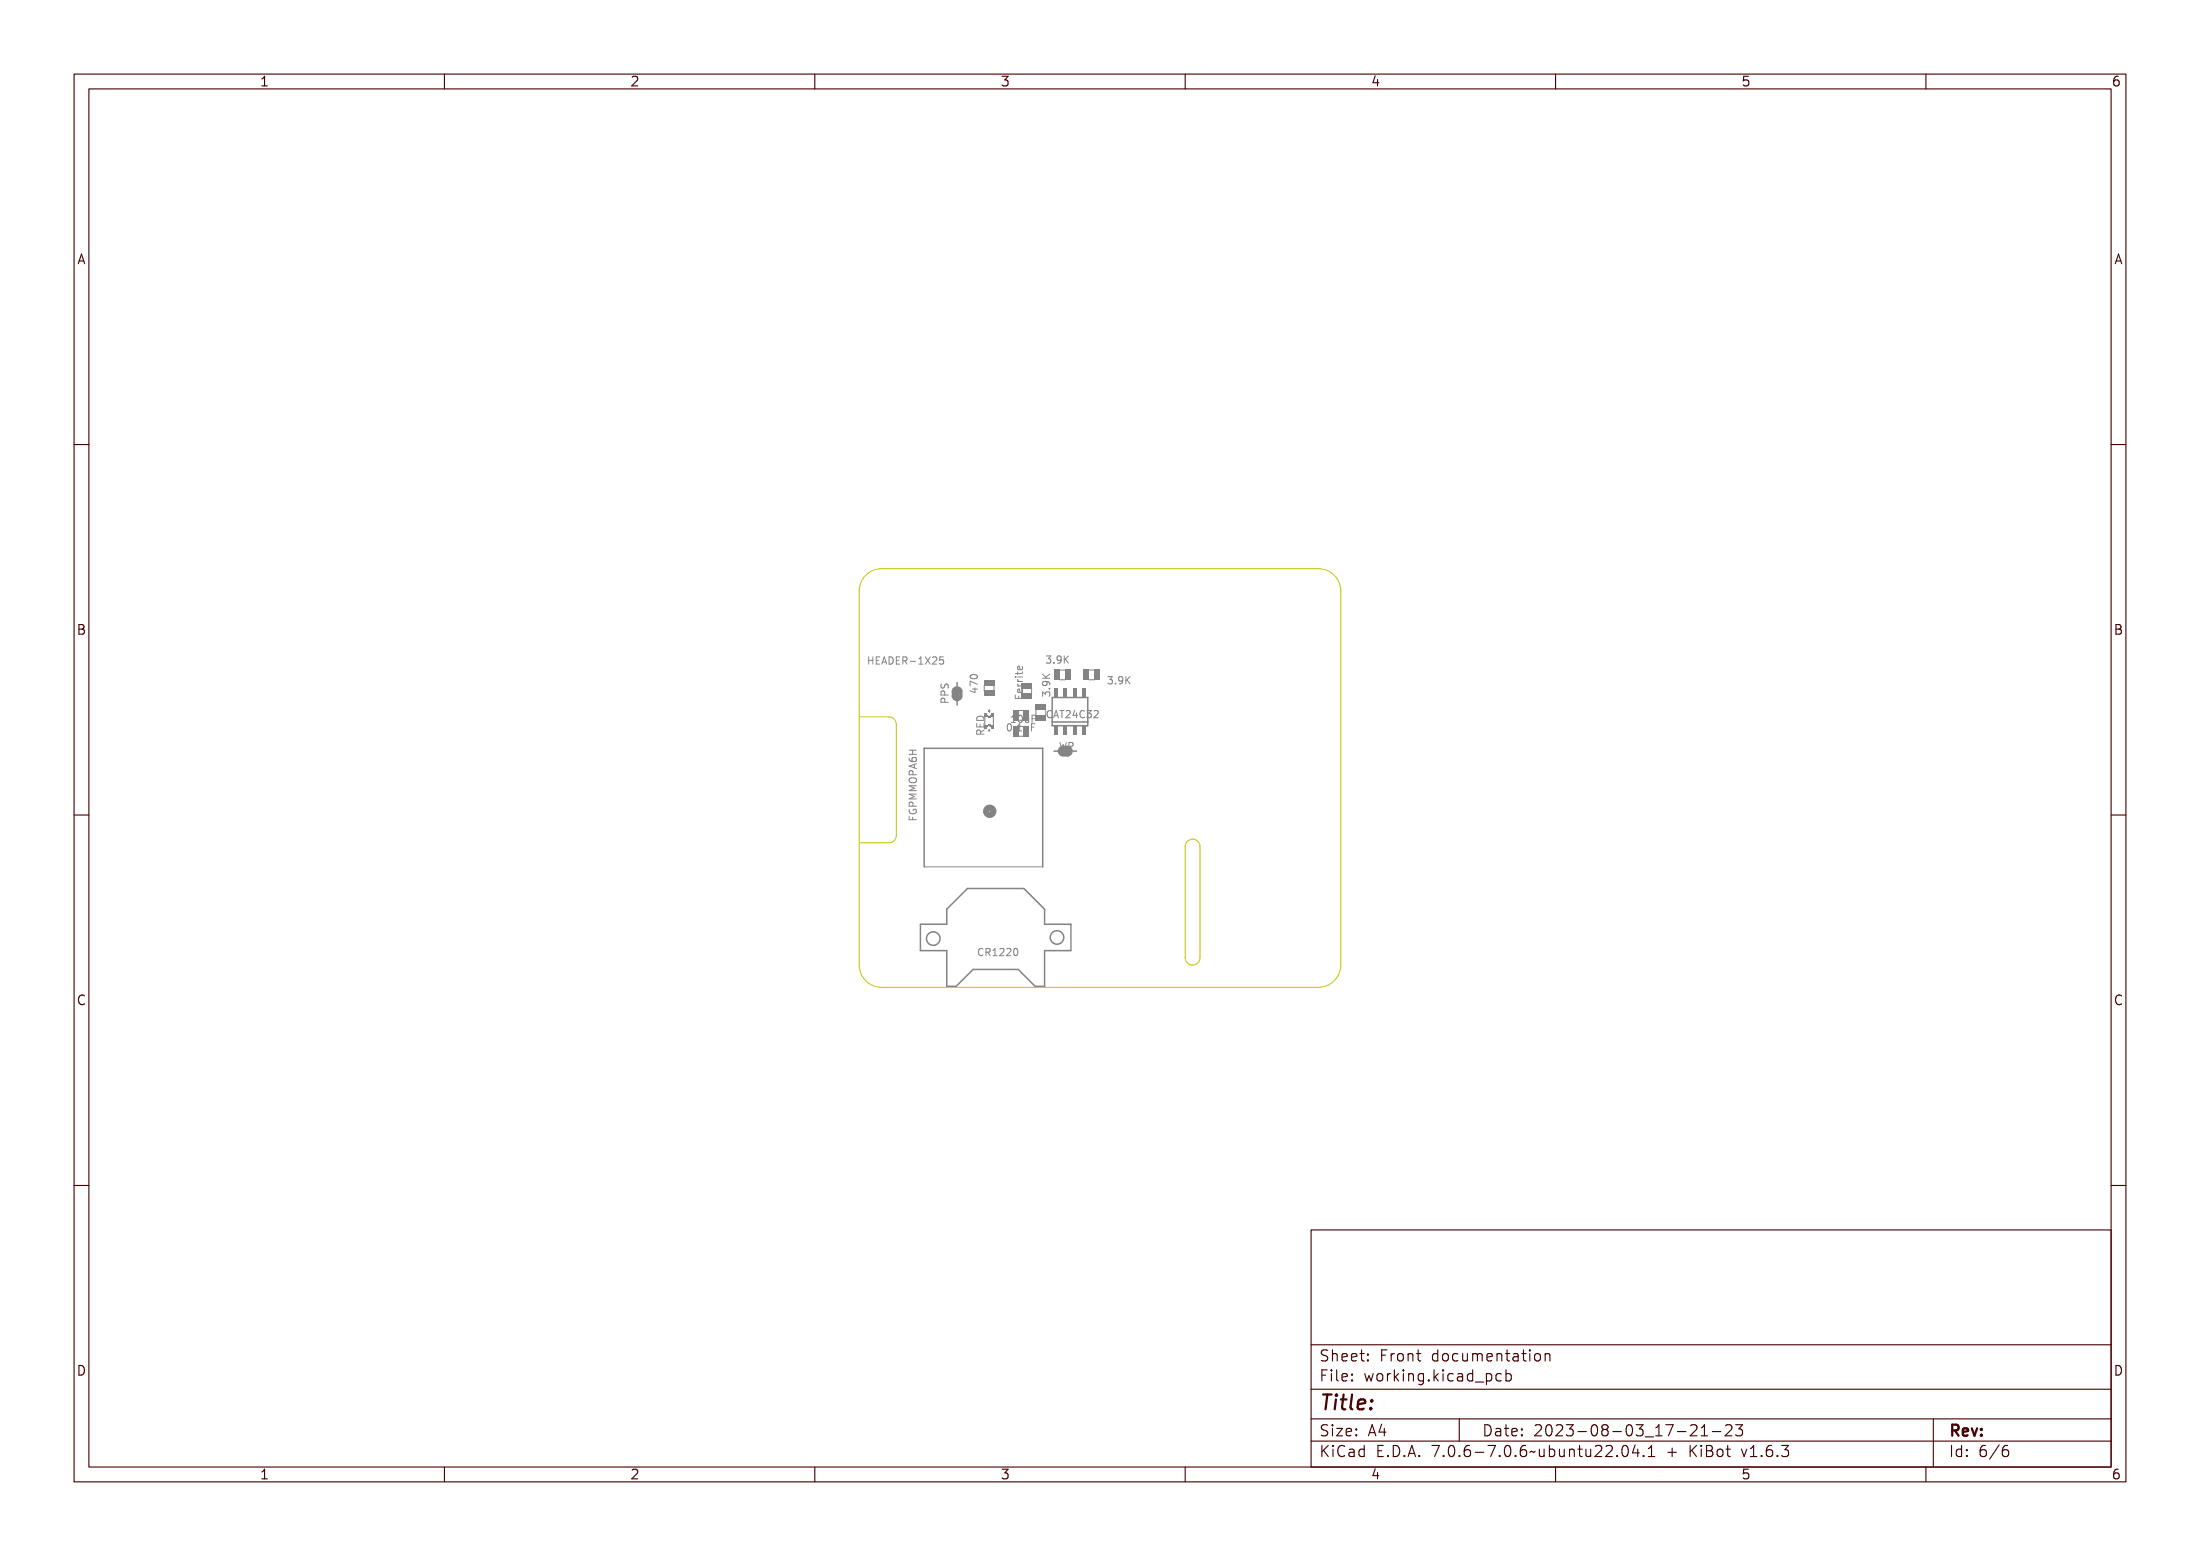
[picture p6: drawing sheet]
<svg xmlns="http://www.w3.org/2000/svg" width="297mm" height="210mm" viewBox="0 0 297 210" stroke-linecap="round" stroke-linejoin="round" font-family="sans-serif">
<g fill="none" stroke="#848484" stroke-width=".14">
<path d="M117.1 88.7h.1v.4h.4v-.4h.1v1h-.1v-.5h-.4v.5h-.1zM117.9 88.7h.6v.1h-.4v.3h.4v.1h-.4v.4h.4v.1h-.6zM118.9 88.7h.2l.2 1h-.1l-.1-.3h-.3l-.1 .3h-.1zM119 88.8l.1 .5h-.3zM119.5 88.7a.49 .49 0 0 1 .6 .5 .49 .49 0 0 1-.6 .5zM119.6 88.8a.37 .37 0 0 1 .3 .4 .37 .37 0 0 1-.3 .4zM120.3 88.7h.5v.1h-.4v.3h.4v.1h-.4v.4h.5v.1h-.6zM121 88.7h.3a.26 .26 0 0 1 .3 .2 .26 .26 0 0 1-.2 .3l.3 .5h-.1l-.2-.4h-.1h-.1v.4h-.2zM121.2 88.8h.1a.17 .17 0 0 1 .2 .2 .17 .17 0 0 1-.2 .2h-.1zM122 89.3h.3v.1h-.3zM122.7 88.8l.3-.1v.9h.2v.1h-.5v-.1h.2v-.8l-.2 .1zM123.4 88.7h.1l.2 .4 .2-.4h.2l-.3 .5 .3 .5h-.2l-.2-.4-.3 .4h-.1l.3-.5z"/>
<path d="M124.2 88.8a.34 .34 0 0 1 .5 0 .34 .34 0 0 1-.2 .5l-.2 .3h.5v.1h-.6l.2-.4a.27 .27 0 0 0 .2-.2 .27 .27 0 0 0-.2-.3l-.2 .1zM125 88.7h.5v.1h-.4v.3a.35 .35 0 0 1 .4 .4 .35 .35 0 0 1-.5 .2v-.2a.25 .25 0 0 0 .3 .1 .25 .25 0 0 0 .1-.4 .25 .25 0 0 0-.4 0zM125.9 88.7h.4l.2 .2-.6 .7h.6M127.1 92.2h.2a.2 .2 0 0 0-.1 .3 .2 .2 0 0 0 .3 .1 .33 .33 0 0 1 .4-.4 .33 .33 0 0 1 .1 .5l-.1 .1a.22 .22 0 0 0 .1-.3 .22 .22 0 0 0-.3-.1 .32 .32 0 0 1-.4 .4 .32 .32 0 0 1-.2-.6zM127.2 93.8l.2-.1a.33 .33 0 0 1 .3 .5h.3v.1h-.9zM127.2 93l.2-.1a.32 .32 0 0 1 .3 .5h.3v.1h-.9zM127.2 93.9h.3l.1 .3h-.4zM127.2 93.1h.3l.1 .3h-.4zM127.3 88.7h-.4l-.1 .4 .2-.1 .3 .1 .1 .1-.1 .3-.1 .1-.4-.1M131 92.6h.7v-.1h.1v.1h.2v.1h-.2v.4h-.2l-.6-.4zM131 91.7l1 .4v.1l-.9-.3v.4h-.1zM131.1 91l.4-.1a.38 .38 0 0 1 .5 .3 .55 .55 0 0 1-.5 .3 .55 .55 0 0 1-.5-.3z"/>
<path d="M131.1 91.1h.6l.2 .1a.52 .52 0 0 1-.8 0zM131.2 92.7h.5v.3zM131.9 97.9h.1v.4h.3v-.4h.1v.4h.4v-.4h.1v.5h-1zM132 98.7h.3l.1 .2 .5-.3v.1l-.4 .2v.1v.1h.4v.2h-1zM132 97.2a.51 .51 0 0 1 .6-.1 .51 .51 0 0 1 .3 .6h-1zM132.1 98.8h.2l.1 .3h-.4zM132.1 97.3l.5-.1 .1 .2 .1 .2h-.8zM136.1 97.8a.28 .28 0 0 1 .3-.1 .28 .28 0 0 1 .2 .3l.1 .2a.38 .38 0 0 1-.4 .5 .56 .56 0 0 1-.2-.9zM136.3 97.9v-.1a.51 .51 0 0 1 0 .8l-.1-.2zM136.5 96.6h.3v.8h.2v.1h-.5v-.1h.2v-.7l-.2 .1zM137.1 98.5h.1v.2h-.1zM137.1 90.9h.1v.1h-.1z"/>
<path d="M137.1 93.8h.1v.4h.3v-.3h.1v.3h.5v.2h-1zM137.3 96.7a.28 .28 0 0 1 .3-.1 .28 .28 0 0 1 .2 .3v.2a.38 .38 0 0 1-.3 .5 .56 .56 0 0 1-.2-.9zM137.4 90.9h.6v-.2h.1v.6h-.1v-.3h-.5v.2h-.1zM137.4 89.9h.1v.3h.4l.1-.3h.1v.3l-.1 .1h-.5v.2h-.1v-.2h-.2v-.1h.2zM137.4 92.2h.1a.24 .24 0 0 0 0 .3 .24 .24 0 0 0 .2 .1h.4v.1h-.7v-.1h.1l-.1-.2zM137.4 91.4h.1a.24 .24 0 0 0 0 .3 .24 .24 0 0 0 .2 .1h.4v.1h-.7v-.1h.1l-.1-.1zM137.4 96.7h.1a.51 .51 0 0 1 0 .8l-.2-.3zM137.4 93.1l.4-.1v.5a.28 .28 0 0 0 .2-.1 .28 .28 0 0 0-.1-.4 .32 .32 0 0 1 .2 .4 .32 .32 0 0 1-.4 .3 .33 .33 0 0 1-.3-.2 .33 .33 0 0 1 0-.4zM137.4 89.2l.4-.1v.5a.28 .28 0 0 0 .2-.2 .28 .28 0 0 0-.1-.3 .32 .32 0 0 1 .2 .4 .32 .32 0 0 1-.4 .2 .33 .33 0 0 1-.3-.1 .33 .33 0 0 1 0-.4zM137.5 95.9h.7M137.5 93.2l.2-.1v.4l-.2-.1zM137.5 89.3l.2-.1v.4l-.2-.1z"/>
<path d="M137.7 97.8l.3-.1v.9h.2v.1h-.5v-.1h.2v-.7h-.2zM138 96.8h.1v.6l.2 .1 .1-.2v-.5h.2v.7h-.2v-.1a.23 .23 0 0 1-.2 .1 .23 .23 0 0 1-.2-.2zM138.4 98h.1l.1 .5 .1 .1 .1-.1 .1-.5h.1v.7h-.1v-.1a.23 .23 0 0 1-.3 .1 .23 .23 0 0 1-.2-.3zM138.8 96.6h.6v.1h-.4v.3h.3v.1h-.3v.4h-.2zM139.2 97.7h.6v.1h-.4v.3h.4v.1h-.4v.5h-.2zM140.8 91l.4 .4 .6-.4v.2l-.5 .3 .1 .1h.4v.1h-1v-.1h.4l-.4-.4zM140.9 93.6l.2-.1 .2 .1a.31 .31 0 0 1 .4-.1 .31 .31 0 0 1 .1 .5h-.2a.23 .23 0 0 0 .1-.3 .23 .23 0 0 0-.4 0v.2h-.1v-.1a.17 .17 0 0 0-.2-.2 .17 .17 0 0 0-.1 .3l.1 .1h-.2zM140.9 91.9h.2a.46 .46 0 0 1 .5 0 .46 .46 0 0 1 .2 .4l-.2 .1a.28 .28 0 0 0 0-.3 .28 .28 0 0 0-.3-.1 .32 .32 0 0 1-.1 .5 .32 .32 0 0 1-.4-.3zM141.3 96.1l.4-.2 .1 .1v.1h-.1a.36 .36 0 0 0-.4 .4 .36 .36 0 0 0 .5 .2v.2a.45 .45 0 0 1-.5-.1 .45 .45 0 0 1 0-.6zM141.4 88.6a.29 .29 0 0 1 .5 0 .29 .29 0 0 1-.1 .4 .31 .31 0 0 1 .1 .5 .31 .31 0 0 1-.4 0l-.1-.1a.23 .23 0 0 0 .3 0 .23 .23 0 0 0 0-.3h-.1v-.1h.1a.17 .17 0 0 0 .1-.2 .17 .17 0 0 0-.2-.1h-.2zM141.6 92.9h.2v.1h-.2zM142.2 96h.2l.3 .9h-.1l-.1-.2h-.3l-.1 .2h-.1z"/>
<path d="M142.3 96.1l.2 .5h-.3zM142.4 89.4h.2v.1h-.2zM142.7 96h.8v.1h-.3v.8h-.2v-.8h-.3zM143 88.7a.31 .31 0 0 1 .4-.1 .31 .31 0 0 1 .2 .2 .46 .46 0 0 1 0 .5 .46 .46 0 0 1-.5 .3l-.1-.2a.28 .28 0 0 0 .4 0 .28 .28 0 0 0 .1-.3 .3 .3 0 0 1-.5 0 .3 .3 0 0 1 0-.4zM143.6 96a.34 .34 0 0 1 .5 .1 .34 .34 0 0 1-.2 .5l-.2 .2h.5v.1h-.6l.2-.3a.27 .27 0 0 0 .2-.3 .27 .27 0 0 0-.2-.2h-.2zM143.8 88.6h.1v.4l.4-.4h.1l-.3 .4 .3 .5h-.1l-.3-.4-.1 .1v.3h-.1zM144.7 96h.2v.6h.1v.1h-.1v.2h-.1v-.2h-.4zM144.8 96.1v.5h-.3zM145.3 96.1l.3-.2 .2 .1v.1h-.2a.36 .36 0 0 0-.3 .4 .36 .36 0 0 0 .5 .2v.2a.45 .45 0 0 1-.6-.1 .45 .45 0 0 1 0-.6zM146 96a.29 .29 0 0 1 .4 0 .29 .29 0 0 1 0 .4 .31 .31 0 0 1 .1 .5 .31 .31 0 0 1-.5 0l-.1-.1a.23 .23 0 0 0 .4 0 .23 .23 0 0 0 0-.3h-.2v-.1h.1a.18 .18 0 0 0 .2-.3 .17 .17 0 0 0-.3 0h-.1zM146.7 96a.34 .34 0 0 1 .6 .1 .34 .34 0 0 1-.2 .5l-.2 .2h.4v.1h-.6l.2-.3a.27 .27 0 0 0 .3-.3 .27 .27 0 0 0-.3-.2h-.2zM147.7 95.9h.4l.2 .3-.6 .7h.6"/>
<path d="M149.5 91.4a.29 .29 0 0 1 .5 0 .29 .29 0 0 1-.1 .4 .31 .31 0 0 1 .1 .5 .31 .31 0 0 1-.4 0l-.1-.1a.23 .23 0 0 0 .3 0 .23 .23 0 0 0 0-.3h-.1v-.1h.1a.17 .17 0 0 0 .1-.3 .17 .17 0 0 0-.3 0h-.1zM150.5 92.1h.2v.2h-.2zM151.1 91.5a.31 .31 0 0 1 .4-.1 .31 .31 0 0 1 .2 .2 .46 .46 0 0 1 0 .5 .46 .46 0 0 1-.5 .2l-.1-.1a.28 .28 0 0 0 .3 0 .28 .28 0 0 0 .2-.3 .3 .3 0 0 1-.5 0 .3 .3 0 0 1 0-.4zM151.8 91.4h.2v.4l.4-.4h.1l-.3 .4 .3 .5h-.1l-.3-.4-.1 .1v.3h-.2zM122.7 110.2v.4h1M122.8 109.3a.46 .46 0 0 0 .4 .5 .46 .46 0 0 0 .5-.5l-.4-.1v.2M122.8 108.1h.1v.5h.3v-.4h.1v.4h.5v.1h-1zM122.8 105.8h1v.1h-.9l.5 .2v.1l-.5 .1h.9v.1h-1v-.1l.5-.2-.5-.2zM122.8 105h1v.1h-.9l.5 .2v.1l-.5 .1h.9v.2h-1v-.2l.5-.2-.5-.1zM122.8 102.9l1-.3v.1l-.3 .1v.3l.3 .1v.1l-1-.3zM122.8 101.1h1v.1h-.5v.4h.5v.1h-1v-.1h.4v-.4h-.4zM122.8 101.9h.1a.28 .28 0 0 0 0 .4 .28 .28 0 0 0 .4 .1 .32 .32 0 0 1 0-.5 .32 .32 0 0 1 .5 .2 .32 .32 0 0 1-.3 .4 .46 .46 0 0 1-.5 0 .46 .46 0 0 1-.2-.5z"/>
<path d="M122.9 107.4h.1l-.1 .2a.37 .37 0 0 0 .4 .3 .37 .37 0 0 0 .3-.4h-.2v.1h-.1v-.2h.4a.43 .43 0 0 1-.1 .5 .43 .43 0 0 1-.5 .1 .38 .38 0 0 1-.2-.6zM122.9 106.6l.2-.1a.32 .32 0 0 1 .3 .5h.4v.2h-1zM122.9 103.5l.2-.1a.32 .32 0 0 1 .3 .5h.4v.1h-1zM122.9 104.3l.2-.1a.52 .52 0 0 1 .7 .3 .54 .54 0 0 1-.5 .3 .54 .54 0 0 1-.5-.3zM122.9 104.4a.42 .42 0 0 1 .4-.1 .42 .42 0 0 1 .3 .3l-.5 .1-.2-.1zM122.9 103l.5-.2v.3zM123 106.7h.2l.1 .3h-.4zM123 103.6h.2l.1 .3h-.4zM123.2 110.3v.3M132.1 128.2l.3-.1h.2v.1h-.2a.36 .36 0 0 0-.3 .4 .36 .36 0 0 0 .5 .3v.1a.45 .45 0 0 1-.6-.1 .45 .45 0 0 1 0-.6zM132.8 128.1h.2a.26 .26 0 0 1 .3 .2 .26 .26 0 0 1-.2 .3l.3 .4h-.1l-.2-.3-.1-.1h-.1v.4h-.1zM132.9 128.2h.1a.17 .17 0 0 1 .2 .1 .17 .17 0 0 1-.2 .2h-.1z"/>
<path d="M133.6 128.1h.3v.8h.2v.1h-.5v-.1h.2v-.7h-.2zM134.3 128.1a.34 .34 0 0 1 .6 .1 .34 .34 0 0 1-.2 .5l-.2 .2h.4v.1h-.6l.2-.3a.27 .27 0 0 0 .3-.3 .27 .27 0 0 0-.3-.2h-.2zM135.1 128.1a.34 .34 0 0 1 .6 .1 .34 .34 0 0 1-.2 .5l-.2 .2h.4v.1h-.6l.2-.3a.27 .27 0 0 0 .2-.3 .27 .27 0 0 0-.2-.2h-.2zM136 128.2a.28 .28 0 0 1 .3-.1 .28 .28 0 0 1 .2 .2v.2a.38 .38 0 0 1-.3 .5 .56 .56 0 0 1-.2-.8zM136.1 128.2h.1a.51 .51 0 0 1 0 .7l-.2-.2zM136.9 128.1l.2-.1a.52 .52 0 0 1 .3 .5 .52 .52 0 0 1-.3 .5l-.2-.1"/>
<circle cx="131.5" cy="91.2" r=".09"/>
<circle cx="136.3" cy="98.2" r=".09"/>
<circle cx="137.5" cy="97.1" r=".09"/>
<circle cx="141.1" cy="92.2" r=".21"/>
<circle cx="143.2" cy="88.9" r=".21"/>
<circle cx="151.3" cy="91.7" r=".21"/>
<circle cx="123.4" cy="102.1" r=".21"/>
<circle cx="136.2" cy="128.5" r=".09"/>
</g>
<g fill="none" stroke="#848484" stroke-width=".2">
<path d="M124.3 124.7h3.5v-2l2.8-2.8h7.6l2.8 2.8v2h3.6v3.6h-3.6v4.8h-1.3l-2.2-2.3h-6.1l-2.3 2.3h-1.3v-4.8h-3.5z"/>
<circle cx="126" cy="126.7" r=".92"/>
<circle cx="142.7" cy="126.5" r=".92"/>
</g>
<g fill="#848484">
<path d="M138.2 95.8h.7v1.5h-.7z" fill-rule="evenodd"/>
<path d="M136.7 95.8h.8v1.5h-.8z" fill-rule="evenodd"/>
</g>
<path d="M139.9 95.8v.8" fill="none" stroke="#848484" stroke-width=".14"/>
<g fill="#848484">
<path d="M139.8 96.5h1.4v.8h-1.4z" fill-rule="evenodd"/>
<path d="M139.8 95.1h1.4v.7h-1.4z" fill-rule="evenodd"/>
</g>
<path d="M129.2 92.1v.5M129.2 94.6v.6M124.8 117v-16h16v16" fill="none" stroke="#848484" stroke-width=".2"/>
<g fill="none" stroke="#848484" stroke-width=".14">
<path d="M133 96.4v1.4M133.2 98.2a.35 .35 0 0 1 .3-.3 .35 .35 0 0 1 .4 .3M133.2 96.4a.35 .35 0 0 0 .3 .3 .35 .35 0 0 0 .4-.3M134.1 96.8v1M124.8 117h16"/>
<circle cx="133.1" cy="96.5" r=".1"/>
</g>
<circle cx="133.6" cy="109.5" r=".5" fill="none" stroke="#848484" stroke-width=".81"/>
<path d="M129.1 93.4l.1-.2 .1 .2M129.1 93.9l.1 .1 .1-.1" fill="none" stroke="#848484" stroke-width="1.3"/>
<g fill="#848484">
<path d="M132.9 96.3h.3v.1h-.3z" fill-rule="evenodd"/>
<path d="M132.9 96.6h.3v.2h-.3z" fill-rule="evenodd"/>
<path d="M133.2 96.6h.2v.2h-.2z" fill-rule="evenodd"/>
<path d="M133.2 97.8h.2v.3h-.2z" fill-rule="evenodd"/>
<path d="M133.3 96.6h.4v.2h-.4z" fill-rule="evenodd"/>
<path d="M133.3 97.8h.4v.2h-.4z" fill-rule="evenodd"/>
<path d="M133.7 96.6h.2v.2h-.2z" fill-rule="evenodd"/>
<path d="M133.7 97.8h.2v.3h-.2z" fill-rule="evenodd"/>
<path d="M133.8 96.3h.4v.5h-.4z" fill-rule="evenodd"/>
<path d="M133.8 97.8h.4v.5h-.4z" fill-rule="evenodd"/>
</g>
<path d="M147 90.4h.8M147 91.7h.8" fill="none" stroke="#848484" stroke-width=".14"/>
<g fill="#848484">
<path d="M146.3 90.4h.7v1.4h-.7z" fill-rule="evenodd"/>
<path d="M147.7 90.4h.8v1.4h-.8z" fill-rule="evenodd"/>
</g>
<path d="M142.3 101.4h.5" fill="none" stroke="#848484" stroke-width=".2"/>
<path d="M137.5 99.4h.7" fill="none" stroke="#848484" stroke-width=".14"/>
<g fill="#848484">
<path d="M138.2 98h.7v1.4h-.7z" fill-rule="evenodd"/>
<path d="M136.7 98h.8v1.4h-.8z" fill-rule="evenodd"/>
</g>
<path d="M139.3 92.9v.7" fill="none" stroke="#848484" stroke-width=".14"/>
<g fill="#848484">
<path d="M137.9 92.2h1.4v.7h-1.4z" fill-rule="evenodd"/>
<path d="M137.9 93.6h1.4v.8h-1.4z" fill-rule="evenodd"/>
</g>
<path d="M143.1 91.7h.7M143.1 90.4h.7" fill="none" stroke="#848484" stroke-width=".14"/>
<g fill="#848484">
<path d="M143.8 90.4h.7v1.4h-.7z" fill-rule="evenodd"/>
<path d="M142.3 90.4h.8v1.4h-.8z" fill-rule="evenodd"/>
</g>
<path d="M142 94.1h4.8v3.8h-4.8zM142 97.4h4.8" fill="none" stroke="#848484" stroke-width=".2"/>
<g fill="#848484">
<path d="M142.3 92.9h.5v1.1h-.5z" fill-rule="evenodd"/>
<path d="M142.3 98h.5v1.1h-.5z" fill-rule="evenodd"/>
<path d="M143.6 92.9h.5v1.1h-.5z" fill-rule="evenodd"/>
<path d="M143.6 98h.5v1.1h-.5z" fill-rule="evenodd"/>
<path d="M144.8 92.9h.5v1.1h-.5z" fill-rule="evenodd"/>
<path d="M144.8 98h.5v1.1h-.5z" fill-rule="evenodd"/>
<path d="M146.1 92.9h.5v1.1h-.5z" fill-rule="evenodd"/>
<path d="M146.1 98h.5v1.1h-.5z" fill-rule="evenodd"/>
</g>
<path d="M132.9 92.5v.7M134.2 92.5v.7" fill="none" stroke="#848484" stroke-width=".14"/>
<g fill="#848484">
<path d="M132.8 91.8h1.5v.7h-1.5z" fill-rule="evenodd"/>
<path d="M132.8 93.2h1.5v.8h-1.5z" fill-rule="evenodd"/>
</g>
<path d="M116.7 77.9a2.99 2.99 0 0 1 2.3-1.1h59a3 3 0 0 1 3 3v50.5a3 3 0 0 1-3 3h-59a3 3 0 0 1-3-3v-50.5l.1-.7 .2-.7zM116 96.8h4a1 1 0 0 1 1 1v15a1 1 0 0 1-1 1h-3.9M160.3 113.5a1 1 0 0 1 1.1-.2 1 1 0 0 1 .6 1v15a1 1 0 0 1-1 1 1 1 0 0 1-1-1v-15l.1-.4z" fill="none" stroke="#c2c200" stroke-width=".14"/>
<g fill="none" stroke="#480000" stroke-width=".15">
<path d="M10 10h277v190h-277zM12 12h273v186h-273zM60 10v2M110 10v2M160 10v2M210 10v2M260 10v2M10 60h2M285 60h2M10 110h2M285 110h2M10 160h2"/>
<path d="M285 160h2M177 166h108v32h-108zM60 198v2M110 198v2M160 198v2M177 181.5h108M177 187.5h108M177 191.5h108M177 194.5h108M178.1 195.2h.2v.6l.6-.6h.3l-.6 .6 .6 .8h-.2l-.5-.7-.2 .2v.5h-.2zM178.2 185h.9v.2h-.7v.4h.6v.2h-.6v.7h-.2zM178.3 182.4l.5-.1h.2v.2a.34 .34 0 0 0-.4-.1 .34 .34 0 0 0-.2 .4 .62 .62 0 0 1 .6 .7 .71 .71 0 0 1-.8 .2v-.2a.4 .4 0 0 0 .4 .1 .4 .4 0 0 0 .3-.3l-.4-.2a.4 .4 0 0 1-.3-.3 .4 .4 0 0 1 .1-.4z"/>
<path d="M178.3 192.5l.5-.1h.2v.2a.34 .34 0 0 0-.4-.1 .34 .34 0 0 0-.2 .4 .62 .62 0 0 1 .6 .7 .71 .71 0 0 1-.8 .2v-.2a.4 .4 0 0 0 .4 .1 .4 .4 0 0 0 .3-.3l-.4-.2a.4 .4 0 0 1-.3-.3 .4 .4 0 0 1 .1-.4zM179.4 182.2h.2v.6a.35 .35 0 0 1 .4-.1 .35 .35 0 0 1 .2 .4v.6h-.2v-.8l-.2-.1a.28 .28 0 0 0-.2 .3v.6h-.2zM179.5 185.4h.4v.9h.4v.2h-.9v-.2h.3v-.8h-.2zM179.5 192.8h.4v.9h.4v.1h-.9v-.1h.3v-.8h-.2zM179.5 195.6h.4v.9h.4v.1h-.9v-.1h.3v-.8h-.2zM179.7 184.9h.2v.3h-.2zM179.7 192.3h.2v.3h-.2zM179.7 195.1h.2v.3h-.2zM180.6 184.9h.4v1.3l.1 .1h.3v.2a.4 .4 0 0 1-.5-.4v-1h-.3zM180.6 192.8h.8v.1l-.6 .8h.6v.1h-.8v-.1l.6-.8h-.6zM180.7 182.8a.49 .49 0 0 1 .6-.1 .49 .49 0 0 1 .2 .5h-.8a.42 .42 0 0 0 .3 .4 .42 .42 0 0 0 .4-.1v.2a.6 .6 0 0 1-.8-.1 .6 .6 0 0 1 .1-.8zM180.7 195.4l.3-.2h.2h.3v.2a.43 .43 0 0 0-.6 0 .43 .43 0 0 0-.2 .5 .43 .43 0 0 0 .2 .5 .43 .43 0 0 0 .6 0v.2a.62 .62 0 0 1-.7 0 .62 .62 0 0 1-.3-.7z"/>
<path d="M180.8 182.9l.2-.1a.27 .27 0 0 1 .3 .3h-.6zM181.8 195.6a.5 .5 0 0 1 .6-.1 .5 .5 0 0 1 .2 .5v.6h-.1v-.1a.38 .38 0 0 1-.5 .2 .38 .38 0 0 1-.2-.5 .38 .38 0 0 1 .4-.2h.3a.35 .35 0 0 0-.3-.4 .35 .35 0 0 0-.4 .2zM181.9 182.8a.49 .49 0 0 1 .6-.1 .49 .49 0 0 1 .2 .5h-.8a.42 .42 0 0 0 .3 .4 .42 .42 0 0 0 .5-.1v.2a.6 .6 0 0 1-.9-.1 .6 .6 0 0 1 .1-.8zM181.9 185.5a.49 .49 0 0 1 .6-.1 .49 .49 0 0 1 .2 .5h-.8a.42 .42 0 0 0 .3 .4 .42 .42 0 0 0 .5-.1v.2a.6 .6 0 0 1-.9-.1 .6 .6 0 0 1 .1-.8zM181.9 192.9a.49 .49 0 0 1 .6-.1 .49 .49 0 0 1 .2 .5h-.8a.42 .42 0 0 0 .3 .4 .42 .42 0 0 0 .5-.1v.2a.6 .6 0 0 1-.9-.1 .6 .6 0 0 1 .1-.8zM182 196.2l.5-.1a.31 .31 0 0 1-.2 .4 .31 .31 0 0 1-.4-.1zM182 182.9l.2-.1a.27 .27 0 0 1 .3 .3h-.6zM182 185.6l.2-.1a.27 .27 0 0 1 .3 .3h-.6zM182 193l.2-.1a.27 .27 0 0 1 .3 .3h-.6zM183 195.7l.4-.2 .2 .2v-.6h.2v1.5h-.2v-.1a.42 .42 0 0 1-.5 .1 .42 .42 0 0 1-.2-.5zM183.2 195.8a.23 .23 0 0 1 .4 0v.3a.33 .33 0 0 1-.2 .4 .48 .48 0 0 1-.2-.7zM183.2 182.3h.2v.4h.4v.1h-.4v.7l.1 .1h.3v.1a.41 .41 0 0 1-.6-.3v-.6h-.3v-.1h.3z"/>
<path d="M183.3 185.4h.2v.3h-.2zM183.3 186.2h.2v.3h-.2zM183.3 192.8h.2v.3h-.2zM183.3 193.6h.2v.2h-.2zM184.5 182.7h.2v.3h-.2zM184.5 183.5h.2v.2h-.2zM185.2 185.4h.2l.2 .8 .1-.5h.2l.2 .5 .1-.8h.2l-.2 1.1h-.2l-.2-.7-.2 .7h-.1zM185.4 195.2h.9v.2h-.7v.4h.6v.2h-.6v.5h.7v.1h-.9zM185.7 192.4h.2l.5 1.4h-.2l-.1-.3h-.5l-.1 .3h-.2zM185.8 192.6l.2 .7h-.4zM186.6 182.3h.9v.2h-.7v.4h.6v.2h-.6v.6h-.2zM186.7 185.5a.56 .56 0 0 1 .8 .2 .56 .56 0 0 1-.3 .7 .57 .57 0 0 1-.6-.2 .57 .57 0 0 1 .1-.7z"/>
<path d="M186.8 185.6a.26 .26 0 0 1 .3-.1 .26 .26 0 0 1 .2 .2v.2a.33 .33 0 0 1-.3 .4l-.2-.2zM186.9 196.4h.2v.2h-.2zM187.1 192.4h.2v.9h.2v.2h-.2v.3h-.2v-.3h-.6v-.2zM187.1 192.6v.7h-.4zM187.8 195.2a.76 .76 0 0 1 .9 .7 .76 .76 0 0 1-.9 .7zM188 195.4h.3a.73 .73 0 0 1 0 1.1h-.3zM188 182.7h.2v.2a.41 .41 0 0 1 .6-.2v.2a.37 .37 0 0 0-.5-.1 .37 .37 0 0 0-.1 .4v.5h-.2zM188 185.4h.2v.2a.41 .41 0 0 1 .6-.2v.2a.37 .37 0 0 0-.5-.1 .37 .37 0 0 0-.1 .4v.6h-.2zM189.1 184.9h.1v.9l.5-.4h.2l-.4 .4 .5 .7h-.2l-.4-.6-.2 .1v.5h-.1zM189.1 182.8a.56 .56 0 0 1 .8 .2 .56 .56 0 0 1-.3 .7 .57 .57 0 0 1-.6-.2 .57 .57 0 0 1 .1-.7zM189.2 182.9a.26 .26 0 0 1 .3-.1 .26 .26 0 0 1 .2 .2v.2a.33 .33 0 0 1-.3 .4l-.2-.2zM189.3 196.4h.3v.2h-.3z"/>
<path d="M190.2 182.7h.2v.1a.35 .35 0 0 1 .4-.1 .35 .35 0 0 1 .3 .4v.6h-.2v-.8l-.2-.1a.28 .28 0 0 0-.3 .3v.6h-.2zM190.3 185.4h.4v.9h.4v.2h-.9v-.2h.4v-.8h-.3zM190.5 195.2h.3l.4 1.4h-.2l-.1-.3h-.5l-.1 .3h-.2zM190.6 184.9h.1v.3h-.1zM190.6 195.4l.2 .7h-.4zM191.4 185.4h.2v.1a.35 .35 0 0 1 .4-.1 .35 .35 0 0 1 .3 .4v.7h-.2v-.9l-.2-.1a.28 .28 0 0 0-.3 .3v.7h-.2zM191.7 182.3h.1v.4h.4v.1h-.4v.7l.1 .1h.3v.1a.41 .41 0 0 1-.5-.3v-.6h-.3v-.1h.3zM191.7 196.4h.3v.2h-.3zM192.7 185.5l.3-.2 .3 .2v-.1h.2v1a.53 .53 0 0 1-.8 .4v-.2a.36 .36 0 0 0 .4 .1 .36 .36 0 0 0 .2-.4l-.2 .1a.51 .51 0 0 1-.5-.2 .51 .51 0 0 1 0-.5zM192.8 185.6a.25 .25 0 0 1 .3-.1 .25 .25 0 0 1 .2 .2v.2a.32 .32 0 0 1-.3 .4 .47 .47 0 0 1-.2-.7zM193.8 195.2h.9l-.5 1.4h-.2l.5-1.2h-.7zM193.9 182.8l.3-.2 .3 .2v-.6h.2v1.5h-.2v-.1a.42 .42 0 0 1-.6 .1 .42 .42 0 0 1-.1-.5z"/>
<path d="M194.1 182.8a.42 .42 0 0 1 .4 .4 .42 .42 0 0 1-.3 .4 .48 .48 0 0 1-.1-.8zM194.1 186.2h.3v.3h-.3zM195.1 184.9h.2v.9l.4-.4h.3l-.5 .4 .5 .7h-.2l-.4-.6-.1 .1v.5h-.2zM195.1 182.8a.56 .56 0 0 1 .8 .2 .56 .56 0 0 1-.3 .7 .57 .57 0 0 1-.6-.2 .57 .57 0 0 1 .1-.7zM195.2 182.9a.26 .26 0 0 1 .3-.1 .26 .26 0 0 1 .2 .2v.2a.33 .33 0 0 1-.3 .4l-.2-.2zM195.3 196.4h.3v.2h-.3zM196.3 185.4h.5v.9h.3v.2h-.9v-.2h.4v-.8h-.3zM196.3 195.4a.45 .45 0 0 1 .5-.2 .45 .45 0 0 1 .3 .5v.5a.46 .46 0 0 1-.5 .5 .46 .46 0 0 1-.4-.5zM196.4 182.8l.5-.2 .2 .1v.2a.4 .4 0 0 0-.6 0 .4 .4 0 0 0 0 .6 .4 .4 0 0 0 .6 0v.2a.58 .58 0 0 1-.8-.1 .58 .58 0 0 1 .1-.8zM196.5 195.4a.39 .39 0 0 1 .4 .5v.2a.29 .29 0 0 1-.3 .4 .29 .29 0 0 1-.2-.4v-.5zM196.6 184.9h.2v.3h-.2zM197 191.5v3"/>
<path d="M197.4 182.7h.2v.8l.2 .1a.28 .28 0 0 0 .3-.3v-.6h.2v1h-.2v-.1a.35 .35 0 0 1-.4 .2 .35 .35 0 0 1-.3-.5zM197.6 185.5l.5-.2 .2 .1v.2a.4 .4 0 0 0-.6 0 .4 .4 0 0 0 0 .6 .4 .4 0 0 0 .6 0v.2a.58 .58 0 0 1-.8-.1 .58 .58 0 0 1 .1-.8zM197.7 196.4h.3v.2h-.3zM198.6 182.7h.1a.21 .21 0 0 1 .2-.1 .21 .21 0 0 1 .2 .2l.2-.2 .1 .1a1.27 1.27 0 0 1 .2 1h-.2v-.8l-.1-.1-.2 .1v.8h-.1v-.8l-.2-.1-.1 .1v.8h-.1zM198.7 185.4a.5 .5 0 0 1 .5-.1 .5 .5 0 0 1 .3 .5v.7h-.2v-.2a.38 .38 0 0 1-.5 .2 .38 .38 0 0 1-.2-.5 .38 .38 0 0 1 .5-.2h.2a.35 .35 0 0 0-.3-.4 .35 .35 0 0 0-.3 .2zM198.7 195.4l.3-.2h.2h.2v.2a.43 .43 0 0 0-.5 0 .43 .43 0 0 0-.1 .5 .44 .44 0 0 1 .6-.1 .44 .44 0 0 1 .1 .6 .47 .47 0 0 1-.6 .3 .47 .47 0 0 1-.3-.5v-.5zM198.8 186l.5-.1a.31 .31 0 0 1-.1 .4 .31 .31 0 0 1-.4-.1zM198.9 195.9a.3 .3 0 0 1 .4 .3 .3 .3 0 0 1-.4 .2l-.1-.2zM199.9 185.5l.3-.2 .3 .2v-.6h.2v1.6h-.2v-.2a.42 .42 0 0 1-.5 .1 .42 .42 0 0 1-.2-.5zM199.9 182.8a.49 .49 0 0 1 .6-.1 .49 .49 0 0 1 .2 .5h-.7a.42 .42 0 0 0 .2 .4 .42 .42 0 0 0 .5-.1v.2a.6 .6 0 0 1-.8-.1 .6 .6 0 0 1 0-.8zM200 196h.5v.2h-.5zM200 185.6a.23 .23 0 0 1 .4 0l.1 .3a.33 .33 0 0 1-.3 .4 .48 .48 0 0 1-.2-.7z"/>
<path d="M200.1 182.9l.2-.1a.27 .27 0 0 1 .3 .3h-.6zM200.1 192.4a.76 .76 0 0 1 1 .7 .76 .76 0 0 1-1 .7zM200.3 192.6h.3a.73 .73 0 0 1 0 1.1h-.3zM200.9 186.8h1.2v.1h-1.2zM201 195.2h.9l-.5 1.4h-.2l.5-1.2h-.7zM201.1 182.7h.1v.1a.35 .35 0 0 1 .5-.1 .35 .35 0 0 1 .2 .4v.6h-.2v-.8l-.2-.1a.28 .28 0 0 0-.3 .3v.6h-.1zM201.4 192.8a.5 .5 0 0 1 .6-.1 .5 .5 0 0 1 .2 .5v.6h-.1v-.1a.38 .38 0 0 1-.5 .2 .38 .38 0 0 1-.2-.5 .38 .38 0 0 1 .4-.2h.3a.35 .35 0 0 0-.3-.4 .35 .35 0 0 0-.4 .2zM201.6 193.4l.5-.1a.31 .31 0 0 1-.2 .4 .31 .31 0 0 1-.4-.1zM202.2 185.4h.2v.1a.42 .42 0 0 1 .6-.1 .42 .42 0 0 1 .1 .5 .42 .42 0 0 1-.1 .5 .42 .42 0 0 1-.6-.1v.6h-.2zM202.5 182.3h.2v.4h.4v.1h-.4v.7l.1 .1h.3v.1a.41 .41 0 0 1-.6-.3v-.6h-.3v-.1h.3zM202.5 185.6a.24 .24 0 0 1 .3-.1 .24 .24 0 0 1 .1 .2l.1 .2a.32 .32 0 0 1-.3 .4 .48 .48 0 0 1-.2-.7zM202.5 196.4h.3v.2h-.3z"/>
<path d="M202.8 192.4h.2v.4h.4v.1h-.4v.7l.1 .1h.3v.1a.41 .41 0 0 1-.6-.3v-.6h-.3v-.1h.3zM203.5 182.7a.5 .5 0 0 1 .5-.1 .5 .5 0 0 1 .3 .5v.6h-.2v-.1a.38 .38 0 0 1-.5 .2 .38 .38 0 0 1-.2-.5 .38 .38 0 0 1 .5-.2h.2a.35 .35 0 0 0-.2-.4 .35 .35 0 0 0-.4 .2zM203.5 195.4a.45 .45 0 0 1 .6-.2 .45 .45 0 0 1 .2 .5v.5a.46 .46 0 0 1-.4 .5 .46 .46 0 0 1-.5-.5zM203.6 185.5l.5-.2 .2 .1v.2a.4 .4 0 0 0-.5 0 .4 .4 0 0 0 0 .6 .4 .4 0 0 0 .5 0v.2a.58 .58 0 0 1-.8-.1 .58 .58 0 0 1 .1-.8zM203.7 183.3l.4-.1a.31 .31 0 0 1-.1 .4 .31 .31 0 0 1-.4-.1zM203.7 195.4a.39 .39 0 0 1 .4 .5v.2a.29 .29 0 0 1-.2 .4 .29 .29 0 0 1-.3-.4v-.5zM203.9 192.9a.49 .49 0 0 1 .6-.1 .49 .49 0 0 1 .2 .5h-.8a.42 .42 0 0 0 .3 .4 .42 .42 0 0 0 .5-.1v.2a.6 .6 0 0 1-.9-.1 .6 .6 0 0 1 .1-.8zM204 193l.2-.1a.27 .27 0 0 1 .3 .3h-.6zM204.7 184.9h.1v.6a.41 .41 0 0 1 .6-.1 .41 .41 0 0 1 .2 .5 .42 .42 0 0 1-.2 .5 .42 .42 0 0 1-.6-.1v.2h-.1zM204.9 182.3h.2v.4h.4v.1h-.4v.7l.1 .1h.3v.1a.41 .41 0 0 1-.6-.3v-.6h-.3v-.1h.3zM204.9 185.6a.24 .24 0 0 1 .3-.1 .24 .24 0 0 1 .2 .2v.2a.32 .32 0 0 1-.3 .4 .48 .48 0 0 1-.2-.7zM204.9 196.4h.3v.2h-.3z"/>
<path d="M205.3 192.8h.2v.3h-.2zM205.3 193.6h.2v.2h-.2zM205.9 182.7h.5v.9h.3v.1h-.9v-.1h.4v-.8h-.3zM205.9 195.4l.3-.2h.2h.2v.2a.43 .43 0 0 0-.5 0 .43 .43 0 0 0-.1 .5 .44 .44 0 0 1 .6-.1 .44 .44 0 0 1 .1 .6 .47 .47 0 0 1-.5 .3 .47 .47 0 0 1-.4-.5v-.5zM206.1 195.9a.3 .3 0 0 1 .5 .3 .3 .3 0 0 1-.5 .2l-.1-.2zM206.2 182.2h.2v.3h-.2zM207 196l.3-.1 .5 .1 .2-.1a.32 .32 0 0 1-.5 .2h-.3l-.2 .1zM207.1 182.8a.56 .56 0 0 1 .8 .2 .56 .56 0 0 1-.2 .7 .57 .57 0 0 1-.7-.2 .57 .57 0 0 1 .1-.7zM207.3 182.9a.26 .26 0 0 1 .2-.1 .26 .26 0 0 1 .2 .2l.1 .2a.33 .33 0 0 1-.3 .4l-.3-.2zM207.4 192.5a.5 .5 0 0 1 .7 0 .5 .5 0 0 1-.1 .7l-.4 .5h.7v.1h-.9v-.1l.2-.3a.72 .72 0 0 0 .4-.8l-.3-.1-.3 .2zM208.3 182.7h.1v.1a.35 .35 0 0 1 .5-.1 .35 .35 0 0 1 .2 .4v.6h-.2v-.8l-.2-.1a.28 .28 0 0 0-.3 .3v.6h-.1zM208.3 195.6h.1l.1 .8 .2 .1a.28 .28 0 0 0 .2-.3v-.6h.2v1h-.2v-.1a.35 .35 0 0 1-.4 .2 .35 .35 0 0 1-.2-.5z"/>
<path d="M208.7 192.6a.45 .45 0 0 1 .5-.2 .45 .45 0 0 1 .3 .5v.5a.46 .46 0 0 1-.5 .5 .46 .46 0 0 1-.4-.5zM208.9 192.6a.39 .39 0 0 1 .4 .5v.2a.29 .29 0 0 1-.3 .4 .29 .29 0 0 1-.2-.4v-.5zM209.5 195.1h.2v.6a.41 .41 0 0 1 .5-.1 .41 .41 0 0 1 .2 .5 .42 .42 0 0 1-.2 .5 .42 .42 0 0 1-.5-.1v.1h-.2zM209.7 195.8a.24 .24 0 0 1 .3-.1 .24 .24 0 0 1 .2 .2v.2a.32 .32 0 0 1-.3 .4 .48 .48 0 0 1-.2-.7zM209.8 192.5a.5 .5 0 0 1 .7 0 .5 .5 0 0 1-.1 .7l-.4 .5h.7v.1h-.9v-.1l.2-.3a.72 .72 0 0 0 .4-.8l-.3-.1-.3 .2zM210 198v2M210.7 195.6h.2v.8l.2 .1a.28 .28 0 0 0 .2-.3v-.6h.2v1h-.2v-.1a.35 .35 0 0 1-.4 .2 .35 .35 0 0 1-.2-.5zM211 192.4a.49 .49 0 0 1 .6 0 .49 .49 0 0 1 .2 .6l-.2 .1a.45 .45 0 0 1 .2 .6 .45 .45 0 0 1-.6 .2l-.2-.1v-.2a.37 .37 0 0 0 .5 .1 .37 .37 0 0 0 .1-.5h-.4v-.2a.28 .28 0 0 0 .4-.1 .28 .28 0 0 0 0-.3 .28 .28 0 0 0-.4 0h-.2zM211.9 195.6h.2v.1a.35 .35 0 0 1 .4-.1 .35 .35 0 0 1 .2 .4v.6h-.2v-.8l-.2-.1a.28 .28 0 0 0-.2 .3v.6h-.2zM212.4 193.2h.5v.2h-.5zM213.3 195.2h.2v.4h.4v.1h-.4v.7l.1 .1h.3v.1a.41 .41 0 0 1-.6-.3v-.6h-.3v-.1h.3zM213.5 192.6a.45 .45 0 0 1 .5-.2 .45 .45 0 0 1 .3 .5v.5a.46 .46 0 0 1-.5 .5 .46 .46 0 0 1-.4-.5z"/>
<path d="M213.7 192.6a.39 .39 0 0 1 .4 .5v.2a.29 .29 0 0 1-.3 .4 .29 .29 0 0 1-.2-.4v-.5zM214.3 195.6h.2v.8l.2 .1a.28 .28 0 0 0 .2-.3v-.6h.2v1h-.2v-.1a.35 .35 0 0 1-.4 .2 .35 .35 0 0 1-.2-.5zM214.7 192.5a.41 .41 0 0 1 .6-.1 .41 .41 0 0 1 0 .6l-.1 .1a.43 .43 0 0 1 .3 .6 .43 .43 0 0 1-.7 .2 .41 .41 0 0 1-.2-.4 .41 .41 0 0 1 .3-.4l-.3-.2zM215.5 195.3a.5 .5 0 0 1 .7 0 .5 .5 0 0 1-.1 .7l-.4 .5h.6v.1h-.9v-.1l.3-.3a.72 .72 0 0 0 .3-.8l-.2-.1-.3 .2zM216 193.2h.5v.2h-.5zM216.7 195.3a.5 .5 0 0 1 .7 0 .5 .5 0 0 1-.1 .7l-.4 .5h.6v.1h-.9v-.1l.3-.3a.72 .72 0 0 0 .3-.8l-.2-.1-.3 .2zM217.1 192.6a.45 .45 0 0 1 .5-.2 .45 .45 0 0 1 .3 .5v.5a.46 .46 0 0 1-.5 .5 .46 .46 0 0 1-.4-.5zM217.3 192.6a.39 .39 0 0 1 .4 .5v.2a.29 .29 0 0 1-.3 .4 .29 .29 0 0 1-.2-.4v-.5zM218.2 196.4h.2v.2h-.2zM218.2 192.4a.49 .49 0 0 1 .6 0 .49 .49 0 0 1 .2 .6l-.2 .1a.45 .45 0 0 1 .2 .6 .45 .45 0 0 1-.6 .2l-.2-.1v-.2a.37 .37 0 0 0 .5 .1 .37 .37 0 0 0 .1-.5h-.4v-.2a.28 .28 0 0 0 .4-.1 .28 .28 0 0 0 0-.3 .28 .28 0 0 0-.4 0h-.2zM219.2 195.4a.45 .45 0 0 1 .5-.2 .45 .45 0 0 1 .3 .5v.5a.46 .46 0 0 1-.5 .5 .46 .46 0 0 1-.4-.5zM219.2 194.2h1.3v.1h-1.3z"/>
<path d="M219.4 195.4a.39 .39 0 0 1 .4 .5v.2a.29 .29 0 0 1-.3 .4 .29 .29 0 0 1-.3-.4l.1-.5zM220.7 192.5l.5-.1v1.3h.3v.1h-.8v-.1h.3v-1.1h-.3zM220.8 195.2h.2v.9h.2v.2h-.2v.3h-.2v-.3h-.6v-.2zM220.8 195.4v.7h-.4zM221.8 196.4h.2v.2h-.2zM221.8 192.4h.9l-.5 1.4h-.2l.5-1.2h-.7zM222.8 195.3l.5-.1v1.3h.3v.1h-.8v-.1h.3v-1.1h-.3zM223.2 193.2h.5v.2h-.5zM224.2 192.5a.5 .5 0 0 1 .8 0 .5 .5 0 0 1-.2 .7l-.4 .5h.7v.1h-.9v-.1l.2-.3a.72 .72 0 0 0 .4-.8l-.3-.1-.3 .2zM225.4 195.5h.2v.4h.4v.2h-.4v.4h-.2v-.4h-.4v-.2h.4zM225.5 192.5l.5-.1v1.3h.3v.1h-.8v-.1h.3v-1.1h-.3zM226.8 193.2h.5v.2h-.5z"/>
<path d="M227.5 195.2h.2v.6l.6-.6h.2l-.6 .6 .6 .8h-.2l-.5-.7-.1 .2v.5h-.2zM227.8 192.5a.5 .5 0 0 1 .8 0 .5 .5 0 0 1-.2 .7l-.4 .5h.7v.1h-.9v-.1l.2-.3a.72 .72 0 0 0 .4-.8l-.3-.1-.3 .2zM228.8 195.6h.4v.9h.4v.1h-.9v-.1h.4v-.8h-.3zM229.1 192.4a.49 .49 0 0 1 .5 0 .49 .49 0 0 1 .2 .6l-.2 .1a.45 .45 0 0 1 .3 .6 .45 .45 0 0 1-.7 .2l-.2-.1v-.2a.37 .37 0 0 0 .5 .1 .37 .37 0 0 0 .1-.5h-.3v-.2a.28 .28 0 0 0 .3-.1 .28 .28 0 0 0 0-.3 .28 .28 0 0 0-.4 0h-.1zM229.1 195.1h.1v.3h-.1zM229.9 195.2h.4a.35 .35 0 0 1 .5 .2 .35 .35 0 0 1-.3 .5 .41 .41 0 0 1 .3 .5 .41 .41 0 0 1-.5 .2h-.4zM230.1 196h.2a.27 .27 0 0 1 .3 .2 .27 .27 0 0 1-.3 .3h-.2zM230.1 195.4h.2a.23 .23 0 0 1 .3 .2 .23 .23 0 0 1-.3 .2h-.2zM231.2 193.2h1.1M231.2 195.7a.56 .56 0 0 1 .8 .2 .56 .56 0 0 1-.3 .7 .57 .57 0 0 1-.6-.2 .57 .57 0 0 1 .1-.7zM231.3 195.8a.26 .26 0 0 1 .3-.1 .26 .26 0 0 1 .2 .2v.2a.33 .33 0 0 1-.3 .4l-.2-.2zM232.6 195.2h.1v.4h.4v.1h-.4l.1 .7v.1h.3v.1a.41 .41 0 0 1-.5-.3v-.6h-.3v-.1h.3z"/>
<path d="M233 192.4l.2-.1 .5 .1a.41 .41 0 0 1 0 .5l-.8 .9h.9M234.3 192.3h.9l-.5 .6a.41 .41 0 0 1 .5 .2v.4l-.1 .2-.6 .1-.2-.2M234.6 195.6h.2l.3 .9 .4-.9h.2l-.4 1h-.3zM236 195.3l.5-.1v1.3h.3v.1h-.8v-.1h.3v-1.1h-.3zM237.4 196.4h.3v.2h-.3zM238.4 195.4l.3-.2h.2h.2v.2a.43 .43 0 0 0-.5 0 .43 .43 0 0 0-.1 .5 .44 .44 0 0 1 .6-.1 .44 .44 0 0 1 .1 .6 .47 .47 0 0 1-.5 .3 .47 .47 0 0 1-.4-.5v-.5zM238.6 195.9a.3 .3 0 0 1 .4 .3 .3 .3 0 0 1-.4 .2l-.1-.2zM239.8 196.4h.3v.2h-.3zM240.7 195.2a.49 .49 0 0 1 .6 0 .49 .49 0 0 1 .2 .6l-.2 .1a.45 .45 0 0 1 .2 .6 .45 .45 0 0 1-.6 .2l-.2-.1v-.2a.37 .37 0 0 0 .5 .1 .37 .37 0 0 0 .1-.5l-.4-.1v-.1a.28 .28 0 0 0 .4-.1 .28 .28 0 0 0 0-.3 .28 .28 0 0 0-.4 0h-.2zM260 198v2M261 191.5v6.5M263.2 195.2h.8v.2h-.3v1.1h.3v.1h-.8v-.1h.3v-1.1h-.3z"/>
<path d="M264.4 195.7l.3-.2 .3 .2v-.6h.2v1.5h-.2v-.1a.42 .42 0 0 1-.5 .1 .42 .42 0 0 1-.2-.5zM264.6 195.8a.23 .23 0 0 1 .4 0v.3a.33 .33 0 0 1-.2 .4 .48 .48 0 0 1-.2-.7zM265.9 195.6h.2v.3h-.2zM265.9 196.4h.2v.2h-.2zM268.1 195.4l.2-.2h.3h.2v.2a.43 .43 0 0 0-.5 0 .43 .43 0 0 0-.2 .5 .44 .44 0 0 1 .7-.1 .44 .44 0 0 1 .1 .6 .47 .47 0 0 1-.6 .3 .47 .47 0 0 1-.3-.5v-.5zM268.2 195.9a.3 .3 0 0 1 .5 .3 .3 .3 0 0 1-.5 .2v-.2zM269.9 195.2h.2l-.8 1.6h-.2zM270.5 195.4l.2-.2h.3h.2v.2a.43 .43 0 0 0-.5 0 .43 .43 0 0 0-.2 .5 .44 .44 0 0 1 .7-.1 .44 .44 0 0 1 .1 .6 .47 .47 0 0 1-.6 .3 .47 .47 0 0 1-.3-.5v-.5zM270.6 195.9a.3 .3 0 0 1 .5 .3 .3 .3 0 0 1-.5 .2v-.2z"/>
<circle cx="196.7" cy="195.9" r=".13"/>
<circle cx="203.9" cy="195.9" r=".13"/>
<circle cx="209" cy="193.1" r=".13"/>
<circle cx="213.8" cy="193.1" r=".13"/>
<circle cx="215" cy="193.4" r=".29"/>
<circle cx="215" cy="192.8" r=".25"/>
<circle cx="217.4" cy="193.1" r=".13"/>
<circle cx="219.5" cy="195.9" r=".13"/>
</g>
<g fill="none" stroke="#480000" stroke-width=".3">
<path d="M178.1 188.4h1.4v.2h-.6v1.7h-.2v-1.7h-.6zM179.9 188.8h.7v1.3h.4v.2h-1.2v-.2h.5v-1.1h-.4zM180.3 188.3h.3v.3h-.3zM181.8 188.4h.2v.4h.6v.2h-.6v1l.2 .1h.4v.2a.55 .55 0 0 1-.8-.5v-.8h-.4v-.2h.4zM183 188.3h.6l.1 1.6 .1 .2h.4v.2a.54 .54 0 0 1-.8-.5v-1.4h-.4zM184.8 189a.65 .65 0 0 1 .8-.1 .65 .65 0 0 1 .3 .7h-1.1a.56 .56 0 0 0 .4 .5 .56 .56 0 0 0 .6-.1v.2a.81 .81 0 0 1-1.1-.1 .81 .81 0 0 1 .1-1.1zM185 189.1a.38 .38 0 0 1 .4-.1 .38 .38 0 0 1 .2 .4h-.8zM186.7 188.9h.3v.4h-.3zM186.7 189.9h.3v.4h-.3zM263.1 192.4a.73 .73 0 0 1 .9 .2v.3l-.3 .3 .2 .1 .3 .5h-.2l-.3-.4-.2-.2h-.2v.6h-.2zM263.3 192.6h.2a.26 .26 0 0 1 .3 .2 .26 .26 0 0 1-.2 .3h-.3zM264.5 192.9a.49 .49 0 0 1 .6-.1 .49 .49 0 0 1 .2 .5h-.8a.42 .42 0 0 0 .3 .4 .42 .42 0 0 0 .4-.1v.2a.6 .6 0 0 1-.8-.1 .6 .6 0 0 1 .1-.8z"/>
<path d="M264.6 193l.2-.1a.27 .27 0 0 1 .3 .3h-.6zM265.5 192.8h.2l.3 .9 .3-.9h.2l-.4 1h-.2zM267.1 192.8h.2v.3h-.2zM267.1 193.6h.2v.2h-.2z"/>
</g>
<text font-size="2.7" fill="#480000" x="178" y="190.3">Title:</text>
<g font-size="2" fill="#480000">
<text x="178" y="183.7">Sheet: Front documentation</text>
<text x="178" y="186.5">File: working.kicad_pcb</text>
<text x="178" y="193.9">Size: A4</text>
<text x="178" y="196.6">KiCad E.D.A. 7.0.6-7.0.6~ubuntu22.04.1 + KiBot v1.6.3</text>
<text x="200" y="193.9">Date: 2023-08-03_17-21-23</text>
<text x="263" y="196.6">Id: 6/6</text>
<text x="263" y="193.9">Rev:</text>
</g>
<g font-size="1.7" fill="#480000">
<text x="35" y="11.7">1</text>
<text x="85" y="11.7">2</text>
<text x="135" y="11.7">3</text>
<text x="185" y="11.7">4</text>
<text x="235" y="11.7">5</text>
<text x="285" y="11.7">6</text>
<text x="10.5" y="35.7">A</text>
<text x="285.5" y="35.7">A</text>
<text x="10.5" y="85.6">B</text>
<text x="285.5" y="85.6">B</text>
<text x="10.5" y="135.7">C</text>
<text x="285.5" y="135.7">C</text>
<text x="10.5" y="185.6">D</text>
<text x="285.5" y="185.6">D</text>
<text x="35" y="199.7">1</text>
<text x="85" y="199.7">2</text>
<text x="135" y="199.7">3</text>
<text x="185" y="199.7">4</text>
<text x="235" y="199.7">5</text>
<text x="285" y="199.7">6</text>
</g>
<g font-size="1.3" fill="#848484">
<text x="117" y="89.7">HEADER-1X25</text>
<text x="141.3" y="89.5">3.9K</text>
<text x="128" y="94.5" transform="rotate(-90 128 94.5)">PPS</text>
<text x="132" y="93.2" transform="rotate(-90 132 93.2)">470</text>
<text x="138.1" y="94.5" transform="rotate(-90 138.1 94.5)">Ferrite</text>
<text x="141.8" y="94.1" transform="rotate(-90 141.8 94.1)">3.9K</text>
<text x="149.4" y="92.3">3.9K</text>
<text x="132.9" y="99.3" transform="rotate(-90 132.9 99.3)">RED</text>
<text x="136" y="98.7">0.1uF</text>
<text x="136.3" y="97.5">10uF</text>
<text x="141.1" y="96.9">CAT24C32</text>
<text x="143.5" y="101.2">WP</text>
<text x="123.8" y="108.8" transform="rotate(-90 123.8 108.8)">FGPMMOPA6H</text>
<text x="131.9" y="129">CR1220</text>
</g>
<g font-size=".3" fill="#848484">
<text x="133.4" y="98.7">A</text>
<text x="133.4" y="96.1">C</text>
</g>
</svg>
